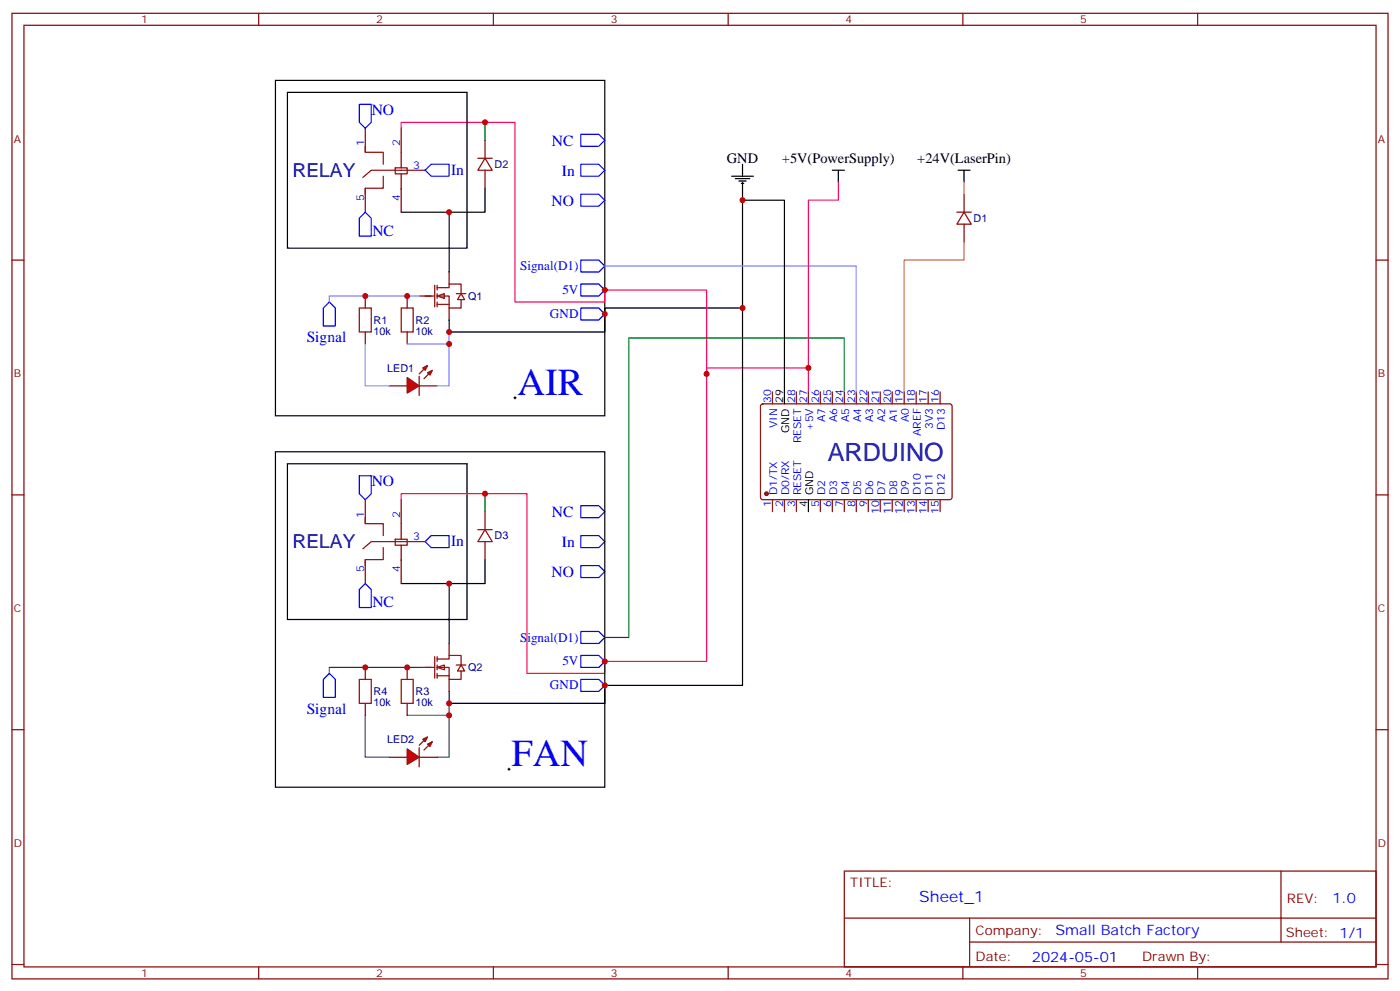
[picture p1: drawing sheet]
<svg xmlns="http://www.w3.org/2000/svg" width="412mm" height="292mm" viewBox="0 0 412 292" stroke-linecap="round" stroke-linejoin="round" font-family="sans-serif">
<g fill="none" stroke="#870000" stroke-width=".35">
<path d="M3.5 3.9h405.4v284.4h-405.4zM7.1 7.4h398.2v277.3h-398.2zM76.2 3.9v3.5M145.3 3.9v3.5M214.5 3.9v3.5M283.6 3.9v3.5M352.8 3.9v3.5M107.6 37.8v7M118.2 37.8v11.6M107.6 43.1v1.7h5.3v3.6M107.6 55.4v7.1M112.9 51.9v3.5h-5.3v1.8"/>
<path d="M116.4 49.4h3.5v1.8h-3.5zM118.2 51.2v11.3M125.2 50.1h-15.8l-2.5 2.1M284 57.2v5.3M3.5 76.6h3.6M281.9 62.5h4.2M284 62.5l2.1 3.5h-4.2zM284 66v5.3M405.3 76.6h3.6M224.2 119.1l.5-.2 55.3 .1 .5 .6-.1 27.1-.6 .4h-55.4l-.4-.7v-26.8zM227.5 115.4v3.5M234.6 115.4v3.5"/>
<path d="M238.1 115.4v3.5M241.7 115.4v3.5M245.2 115.4v3.5M248.7 115.4v3.5M252.2 115.4v3.5M255.8 115.4v3.5M259.3 115.4v3.5M262.8 115.4v3.5M266.3 115.4v3.5M269.9 115.4v3.5M273.4 115.4v3.5M276.9 115.4v3.5"/>
<path d="M3.5 145.7h3.6M227.5 147.1v3.6M231.1 147.1v3.6M234.6 147.1v3.6M241.7 147.1v3.6M245.2 147.1v3.6M248.7 147.1v3.6M252.2 147.1v3.6M255.8 147.1v3.6M259.3 147.1v3.6M262.8 147.1v3.6M266.3 147.1v3.6"/>
<path d="M269.9 147.1v3.6M273.4 147.1v3.6M276.9 147.1v3.6M405.3 145.7h3.6M3.5 214.9h3.6M405.3 214.9h3.6M248.7 256.5h156.6v28.2h-156.6zM377.3 256.5v20.9M248.7 270.4h156.5M285.6 277.4h119.6M285.6 270.4v14.1M3.5 284h3.6"/>
<path d="M76.2 284.7v3.6M145.3 284.7v3.6M214.5 284.7v3.6M283.6 284.7v3.6M352.8 284.7v3.6M405.3 284h3.6"/>
</g>
<path d="M81.1 23.7h97.1v98.7h-97.1zM215.5 51.9h6.4M216.6 52.6h4.2M217.7 53.3h2.1M218.4 54h.7M218.7 48.4v3.5M245.2 50.1h3.5M246.9 50.1v3.6M282.2 50.1h3.6M284 50.1v3.6M231.1 115.4v3.5M238.1 147.1v3.6" fill="none" stroke="#000" stroke-width=".35"/>
<circle cx="225.8" cy="145.4" r=".53" fill="#870000" stroke="#870000" stroke-width=".35"/>
<path d="M284 53.7v3.5M284 71.3v5.3h-17.7v38.8" fill="none" stroke="#f90" stroke-width=".35"/>
<path d="M171.1 76.6h5.3l1.8 1.8-1.8 1.7h-5.3zM171.1 90.7h5.3l1.8 1.8-1.8 1.7h-5.3zM171.1 83.6h5.3l1.8 1.8-1.8 1.8h-5.3z" fill="none" stroke="#00f" stroke-width=".35"/>
<g fill="#fff" stroke="#870000" stroke-width=".35">
<path d="M128.8 87.2l2.1-.7v1.4z"/>
<path d="M135.8 86.5l1.1 1.7h-2.1z"/>
</g>
<g fill="none" stroke="#870000" stroke-width=".35">
<path d="M107.6 87.2v3.5M107.6 97.8v3.5M119.9 87.2v3.5M119.9 97.8v3.5M123.5 87.2h4.6M128.1 84v6.3M128.8 84.7h3.5v-1.1h3.5v2.9M128.8 87.2h3.5v3.5h3.5v-2.5M128.8 89.6h3.5M128.8 84v1.4M128.8 86.5v1.4M128.8 88.9v1.4"/>
<path d="M132.3 80.1v3.5M132.3 90.7v3.5M134.4 86.5h2.8"/>
</g>
<path d="M105.8 30.7h3.6v5.3l-1.8 1.8-1.8-1.8zM171.1 39.5h5.3l1.8 1.8-1.8 1.8h-5.3zM125.2 50.1l1.8-1.7h5.3v3.5h-5.3zM171.1 48.4h5.3l1.8 1.7-1.8 1.8h-5.3zM171.1 57.2h5.3l1.8 1.7-1.8 1.8h-5.3zM107.6 62.5l1.8 1.7v5.3h-3.6v-5.3zM95.2 90.7l1.8-1.8 1.8 1.8v5.3h-3.6z" fill="none" stroke="#00f" stroke-width=".35"/>
<path d="M218.7 58.9v31.8h-40.5v7.1h-45.9v-3.6" fill="none" stroke="#000" stroke-width=".35"/>
<path d="M118.2 37.8v-1.8h33.5v52.9h26.5v-3.5h29.9v24.7" fill="none" stroke="#f06" stroke-width=".35"/>
<path d="M123.5 87.2h-26.5v1.7" fill="none" stroke="#69f" stroke-width=".35"/>
<path d="M105.8 90.7h3.6v7.1h-3.6zM118.2 90.7h3.5v7.1h-3.5z" fill="none" stroke="#a10000" stroke-width=".35"/>
<g fill="#f00" stroke="#870000" stroke-width=".35">
<path d="M119.9 111.2l3.6 2.4-3.6 2.1z"/>
<path d="M123.5 110.8v5.7z"/>
</g>
<g fill="#870000" stroke="#870000" stroke-width=".35">
<path d="M123.5 110.1l1.4-1.4z"/>
<path d="M124.9 111.5l1.4-1.4z"/>
</g>
<g fill="#f00" stroke="#870000" stroke-width=".35">
<path d="M124.5 108.3l1.4-.7-.7 1.4z"/>
<path d="M125.9 109.7l1.5-.7-.8 1.5z"/>
</g>
<path d="M140.8 46.6h4.2M142.9 46.6l2.1 3.5h-4.2zM142.9 41.3v5.3M142.9 50.1v5.3M114.7 113.6h5.2M123.5 113.6h5.3M140.8 156h4.2M142.9 156l2.1 3.5h-4.2zM142.9 150.7v5.3M142.9 159.5v5.3" fill="none" stroke="#870000" stroke-width=".35"/>
<path d="M132.3 97.8v3.5h-12.4M107.6 101.3v12.3h7.1M132.3 101.3v12.3h-3.5" fill="none" stroke="#69f" stroke-width=".35"/>
<path d="M84.7 27.2h52.9v45.9h-52.9zM142.9 55.4v7.1h-10.6M118.2 62.5h14.1v17.6M84.7 136.6h52.9v45.8h-52.9zM118.2 171.8h14.1v17.7M142.9 164.8v7h-10.6" fill="none" stroke="#000" stroke-width=".35"/>
<path d="M142.9 36v5.3M142.9 145.4v5.3M107.6 210.6v12.4h7.1M132.3 210.6v12.4h-3.5M132.3 207.1v3.5h-12.4" fill="none" stroke="#008700" stroke-width=".35"/>
<g fill="#f00" stroke="#870000" stroke-width=".35">
<path d="M119.9 220.5l3.6 2.5-3.6 2.1z"/>
<path d="M123.5 220.2v5.6z"/>
</g>
<g fill="#870000" stroke="#870000" stroke-width=".35">
<path d="M123.5 219.5l1.4-1.4z"/>
<path d="M124.9 220.9l1.4-1.4z"/>
</g>
<g fill="#f00" stroke="#870000" stroke-width=".35">
<path d="M124.5 217.7l1.4-.7-.7 1.4z"/>
<path d="M125.9 219.1l1.5-.7-.8 1.4z"/>
</g>
<path d="M107.6 196.5v3.6M119.9 196.5v3.6M107.6 207.1v3.5M119.9 207.1v3.5M114.7 223h5.2M123.5 223h5.3" fill="none" stroke="#870000" stroke-width=".35"/>
<path d="M105.8 200.1h3.6v7h-3.6zM118.2 200.1h3.5v7h-3.5z" fill="none" stroke="#a10000" stroke-width=".35"/>
<path d="M123.5 196.5h-26.5v1.8" fill="none" stroke="#008700" stroke-width=".35"/>
<path d="M105.8 140.1h3.6v5.3l-1.8 1.7-1.8-1.7zM125.2 159.5l1.8-1.8h5.3v3.6h-5.3zM171.1 148.9h5.3l1.8 1.8-1.8 1.7h-5.3zM171.1 157.7h5.3l1.8 1.8-1.8 1.8h-5.3zM105.8 173.6l1.8-1.8 1.8 1.8v5.3h-3.6zM171.1 166.5h5.3l1.8 1.8-1.8 1.8h-5.3zM95.2 200.1l1.8-1.8 1.8 1.8v5.3h-3.6z" fill="none" stroke="#00f" stroke-width=".35"/>
<path d="M238.1 108.3h-30v86.5h-29.9v3.5h-23v-52.9h-37v1.7" fill="none" stroke="#f06" stroke-width=".35"/>
<path d="M218.7 90.7v111.1h-40.5v5.3h-45.9v-3.5" fill="none" stroke="#000" stroke-width=".35"/>
<g fill="#fff" stroke="#870000" stroke-width=".35">
<path d="M128.8 196.5l2.1-.7v1.4z"/>
<path d="M135.8 195.8l1.1 1.8h-2.1z"/>
</g>
<g fill="none" stroke="#870000" stroke-width=".35">
<path d="M107.6 152.4v1.8h5.3v3.5M107.6 147.1v7.1M116.4 158.8h3.5v1.7h-3.5zM118.2 147.1v11.7M125.2 159.5h-15.8l-2.5 2.1M107.6 164.8v7M112.9 161.3v3.5h-5.3v1.7M118.2 160.5v11.3M123.5 196.5h4.6M128.1 193.4v6.3M128.8 194.1h3.5v-1.1h3.5v2.8M128.8 196.5h3.5v3.6h3.5v-2.5"/>
<path d="M128.8 199h3.5M128.8 193.4v1.4M128.8 195.8v1.4M128.8 198.3v1.4M132.3 189.5v3.5M134.4 195.8h2.8M132.3 200.1v3.5"/>
</g>
<path d="M171.1 185.9h5.3l1.8 1.8-1.8 1.8h-5.3zM171.1 193h5.3l1.8 1.8-1.8 1.7h-5.3zM171.1 200.1h5.3l1.8 1.7-1.8 1.8h-5.3z" fill="none" stroke="#00f" stroke-width=".35"/>
<path d="M218.7 53.7v5.2h12.4v56.5M81.1 133h97.1v98.8h-97.1z" fill="none" stroke="#000" stroke-width=".35"/>
<path d="M178.2 78.4h74v37" fill="none" stroke="#69f" stroke-width=".35"/>
<path d="M248.7 115.4v-15.9h-63.5v88.2h-7" fill="none" stroke="#008700" stroke-width=".35"/>
<path d="M246.9 53.7v5.2h-8.8v56.5" fill="none" stroke="#f06" stroke-width=".35"/>
<path d="M151.3 117.2h.7M151.7 116.8v.7M149.6 226.5h.7M149.9 226.2v.7" fill="none" stroke="#000" stroke-width=".29"/>
<g fill="#c00">
<circle cx="132.3" cy="97.8" r=".88"/>
<circle cx="132.3" cy="101.3" r=".88"/>
<circle cx="107.6" cy="87.2" r=".88"/>
<circle cx="119.9" cy="87.2" r=".88"/>
<circle cx="132.3" cy="62.5" r=".88"/>
<circle cx="142.9" cy="36" r=".88"/>
<circle cx="142.9" cy="145.4" r=".88"/>
<circle cx="132.3" cy="171.8" r=".88"/>
<circle cx="119.9" cy="196.5" r=".88"/>
<circle cx="107.6" cy="196.5" r=".88"/>
<circle cx="132.3" cy="210.6" r=".88"/>
<circle cx="132.3" cy="207.1" r=".88"/>
<circle cx="178.2" cy="194.8" r=".88"/>
<circle cx="178.2" cy="85.4" r=".88"/>
<circle cx="218.7" cy="58.9" r=".88"/>
<circle cx="178.2" cy="92.5" r=".88"/>
<circle cx="218.7" cy="90.7" r=".88"/>
<circle cx="178.2" cy="201.8" r=".88"/>
<circle cx="238.1" cy="108.3" r=".88"/>
<circle cx="208.1" cy="110.1" r=".88"/>
</g>
<g font-size="11.3" fill="#00f">
<text x="152.4" y="116.3">AIR</text>
<text x="150.6" y="225.6">FAN</text>
</g>
<text font-size="7.4" fill="#000080" x="243.8" y="135.7">ARDUINO</text>
<g font-size="5.6" fill="#000080">
<text x="86.2" y="52">RELAY</text>
<text x="86.2" y="161.4">RELAY</text>
</g>
<g font-size="4.6" fill="#00f">
<text x="109.5" y="33.8">NO</text>
<text x="162.6" y="42.9">NC</text>
<text x="132.9" y="51.4">In</text>
<text x="165.5" y="51.8">In</text>
<text x="162.5" y="60.6">NO</text>
<text x="109.7" y="69.4">NC</text>
<text x="90.3" y="100.8">Signal</text>
<text x="109.5" y="143.1">NO</text>
<text x="162.6" y="152.3">NC</text>
<text x="132.9" y="160.8">In</text>
<text x="165.5" y="161.1">In</text>
<text x="162.5" y="169.9">NO</text>
<text x="109.7" y="178.8">NC</text>
<text x="90.3" y="210.1">Signal</text>
<text x="270.8" y="265.5">Sheet_1</text>
</g>
<g font-size="4.2">
<text x="214.1" y="48">GND</text>
<text x="230.3" y="48">+5V(PowerSupply)</text>
<text x="270.2" y="48">+24V(LaserPin)</text>
</g>
<g font-size="4.2" fill="#00f">
<text x="392.5" y="265.8">1.0</text>
<text x="310.9" y="275.3">Small Batch Factory</text>
<text x="304" y="283.1">2024-05-01</text>
</g>
<g font-size="3.9" fill="#00f">
<text x="153.2" y="79.6">Signal(D1)</text>
<text x="165.7" y="86.6">5V</text>
<text x="162" y="93.7">GND</text>
<text x="153.2" y="189">Signal(D1)</text>
<text x="165.7" y="196">5V</text>
<text x="162" y="203">GND</text>
</g>
<g font-size="3.9" fill="#800">
<text x="250.5" y="261.1">TITLE:</text>
<text x="379.1" y="265.8">REV:</text>
<text x="287.4" y="275.3">Company:</text>
<text x="378.7" y="275.9">Sheet: 1/1</text>
<text x="287.4" y="283">Date:</text>
<text x="336.4" y="283.1">Drawn By:</text>
</g>
<g font-size="3.2" fill="#800">
<text x="41.6" y="6.9">1</text>
<text x="110.8" y="6.9">2</text>
<text x="179.9" y="6.9">3</text>
<text x="249.1" y="6.9">4</text>
<text x="318.2" y="6.9">5</text>
<text x="4.1" y="42">A</text>
<text x="405.9" y="42">A</text>
<text x="4.1" y="111.2">B</text>
<text x="405.9" y="111.2">B</text>
<text x="4.1" y="180.3">C</text>
<text x="405.9" y="180.3">C</text>
<text x="4.1" y="249.4">D</text>
<text x="405.9" y="249.4">D</text>
<text x="41.6" y="287.7">1</text>
<text x="110.8" y="287.7">2</text>
<text x="179.9" y="287.7">3</text>
<text x="249.1" y="287.7">4</text>
<text x="318.2" y="287.7">5</text>
</g>
<g font-size="3.2" fill="#00f">
<text x="107.2" y="43.1" transform="rotate(-90 107.2 43.1)">1</text>
<text x="117.8" y="43.1" transform="rotate(-90 117.8 43.1)">2</text>
<text x="121.7" y="49.8">3</text>
<text x="107.2" y="59.2" transform="rotate(-90 107.2 59.2)">5</text>
<text x="117.8" y="59.2" transform="rotate(-90 117.8 59.2)">4</text>
<text x="227.2" y="118.7" transform="rotate(-90 227.2 118.7)">30</text>
<text x="234.2" y="118.7" transform="rotate(-90 234.2 118.7)">28</text>
<text x="237.8" y="118.7" transform="rotate(-90 237.8 118.7)">27</text>
<text x="241.3" y="118.7" transform="rotate(-90 241.3 118.7)">26</text>
<text x="244.8" y="118.7" transform="rotate(-90 244.8 118.7)">25</text>
<text x="248.4" y="118.7" transform="rotate(-90 248.4 118.7)">24</text>
<text x="251.9" y="118.7" transform="rotate(-90 251.9 118.7)">23</text>
<text x="255.4" y="118.7" transform="rotate(-90 255.4 118.7)">22</text>
<text x="258.9" y="118.7" transform="rotate(-90 258.9 118.7)">21</text>
<text x="262.5" y="118.7" transform="rotate(-90 262.5 118.7)">20</text>
<text x="266" y="118.7" transform="rotate(-90 266 118.7)">19</text>
<text x="269.5" y="118.7" transform="rotate(-90 269.5 118.7)">18</text>
<text x="273" y="118.7" transform="rotate(-90 273 118.7)">17</text>
<text x="276.6" y="118.7" transform="rotate(-90 276.6 118.7)">16</text>
<text x="243.1" y="124.4" transform="rotate(-90 243.1 124.4)">A7</text>
<text x="246.6" y="124.4" transform="rotate(-90 246.6 124.4)">A6</text>
<text x="250.1" y="124.4" transform="rotate(-90 250.1 124.4)">A5</text>
<text x="253.6" y="124.4" transform="rotate(-90 253.6 124.4)">A4</text>
<text x="257.2" y="124.4" transform="rotate(-90 257.2 124.4)">A3</text>
<text x="260.7" y="124.4" transform="rotate(-90 260.7 124.4)">A2</text>
<text x="264.2" y="124.4" transform="rotate(-90 264.2 124.4)">A1</text>
<text x="267.8" y="124.4" transform="rotate(-90 267.8 124.4)">A0</text>
<text x="229" y="126.1" transform="rotate(-90 229 126.1)">VIN</text>
<text x="236" y="130.6" transform="rotate(-90 236 130.6)">RESET</text>
<text x="239.5" y="127" transform="rotate(-90 239.5 127)">+5V</text>
<text x="271.3" y="128.4" transform="rotate(-90 271.3 128.4)">AREF</text>
<text x="274.8" y="126.4" transform="rotate(-90 274.8 126.4)">3V3</text>
<text x="278.3" y="126.7" transform="rotate(-90 278.3 126.7)">D13</text>
<text x="227.2" y="149.3" transform="rotate(-90 227.2 149.3)">1</text>
<text x="229" y="145.8" transform="rotate(-90 229 145.8)">D1/TX</text>
<text x="230.7" y="149.3" transform="rotate(-90 230.7 149.3)">2</text>
<text x="232.5" y="145.8" transform="rotate(-90 232.5 145.8)">D0/RX</text>
<text x="234.2" y="149.3" transform="rotate(-90 234.2 149.3)">3</text>
<text x="236" y="145.8" transform="rotate(-90 236 145.8)">RESET</text>
<text x="241.3" y="149.3" transform="rotate(-90 241.3 149.3)">5</text>
<text x="243.1" y="145.8" transform="rotate(-90 243.1 145.8)">D2</text>
<text x="244.8" y="149.3" transform="rotate(-90 244.8 149.3)">6</text>
<text x="246.6" y="145.8" transform="rotate(-90 246.6 145.8)">D3</text>
<text x="248.4" y="149.3" transform="rotate(-90 248.4 149.3)">7</text>
<text x="250.1" y="145.8" transform="rotate(-90 250.1 145.8)">D4</text>
<text x="251.9" y="149.3" transform="rotate(-90 251.9 149.3)">8</text>
<text x="253.6" y="145.8" transform="rotate(-90 253.6 145.8)">D5</text>
<text x="255.4" y="149.3" transform="rotate(-90 255.4 149.3)">9</text>
<text x="257.2" y="145.8" transform="rotate(-90 257.2 145.8)">D6</text>
<text x="260.7" y="145.8" transform="rotate(-90 260.7 145.8)">D7</text>
<text x="264.2" y="145.8" transform="rotate(-90 264.2 145.8)">D8</text>
<text x="267.8" y="145.8" transform="rotate(-90 267.8 145.8)">D9</text>
<text x="271.3" y="145.8" transform="rotate(-90 271.3 145.8)">D10</text>
<text x="274.8" y="145.8" transform="rotate(-90 274.8 145.8)">D11</text>
<text x="278.3" y="145.8" transform="rotate(-90 278.3 145.8)">D12</text>
<text x="107.2" y="152.4" transform="rotate(-90 107.2 152.4)">1</text>
<text x="117.8" y="152.4" transform="rotate(-90 117.8 152.4)">2</text>
<text x="258.9" y="151.4" transform="rotate(-90 258.9 151.4)">10</text>
<text x="262.5" y="151.4" transform="rotate(-90 262.5 151.4)">11</text>
<text x="266" y="151.4" transform="rotate(-90 266 151.4)">12</text>
<text x="269.5" y="151.4" transform="rotate(-90 269.5 151.4)">13</text>
<text x="273" y="151.4" transform="rotate(-90 273 151.4)">14</text>
<text x="276.6" y="151.4" transform="rotate(-90 276.6 151.4)">15</text>
<text x="121.7" y="159.1">3</text>
<text x="107.2" y="168.6" transform="rotate(-90 107.2 168.6)">5</text>
<text x="117.8" y="168.6" transform="rotate(-90 117.8 168.6)">4</text>
</g>
<g font-size="3.2" fill="#000080">
<text x="145.7" y="49.5">D2</text>
<text x="286.8" y="65.4">D1</text>
<text x="137.9" y="88.3">Q1</text>
<text x="110.1" y="95.4">R1</text>
<text x="122.4" y="95.4">R2</text>
<text x="110.1" y="98.6">10k</text>
<text x="122.4" y="98.6">10k</text>
<text x="114.1" y="109.5">LED1</text>
<text x="145.7" y="158.9">D3</text>
<text x="137.9" y="197.7">Q2</text>
<text x="110.1" y="207.9">10k</text>
<text x="110.1" y="204.7">R4</text>
<text x="122.4" y="207.9">10k</text>
<text x="122.4" y="204.7">R3</text>
<text x="114.1" y="218.8">LED2</text>
</g>
<g font-size="3.2">
<text x="230.7" y="118.7" transform="rotate(-90 230.7 118.7)">29</text>
<text x="232.5" y="127.5" transform="rotate(-90 232.5 127.5)">GND</text>
<text x="237.8" y="149.3" transform="rotate(-90 237.8 149.3)">4</text>
<text x="239.5" y="145.8" transform="rotate(-90 239.5 145.8)">GND</text>
</g>
</svg>
